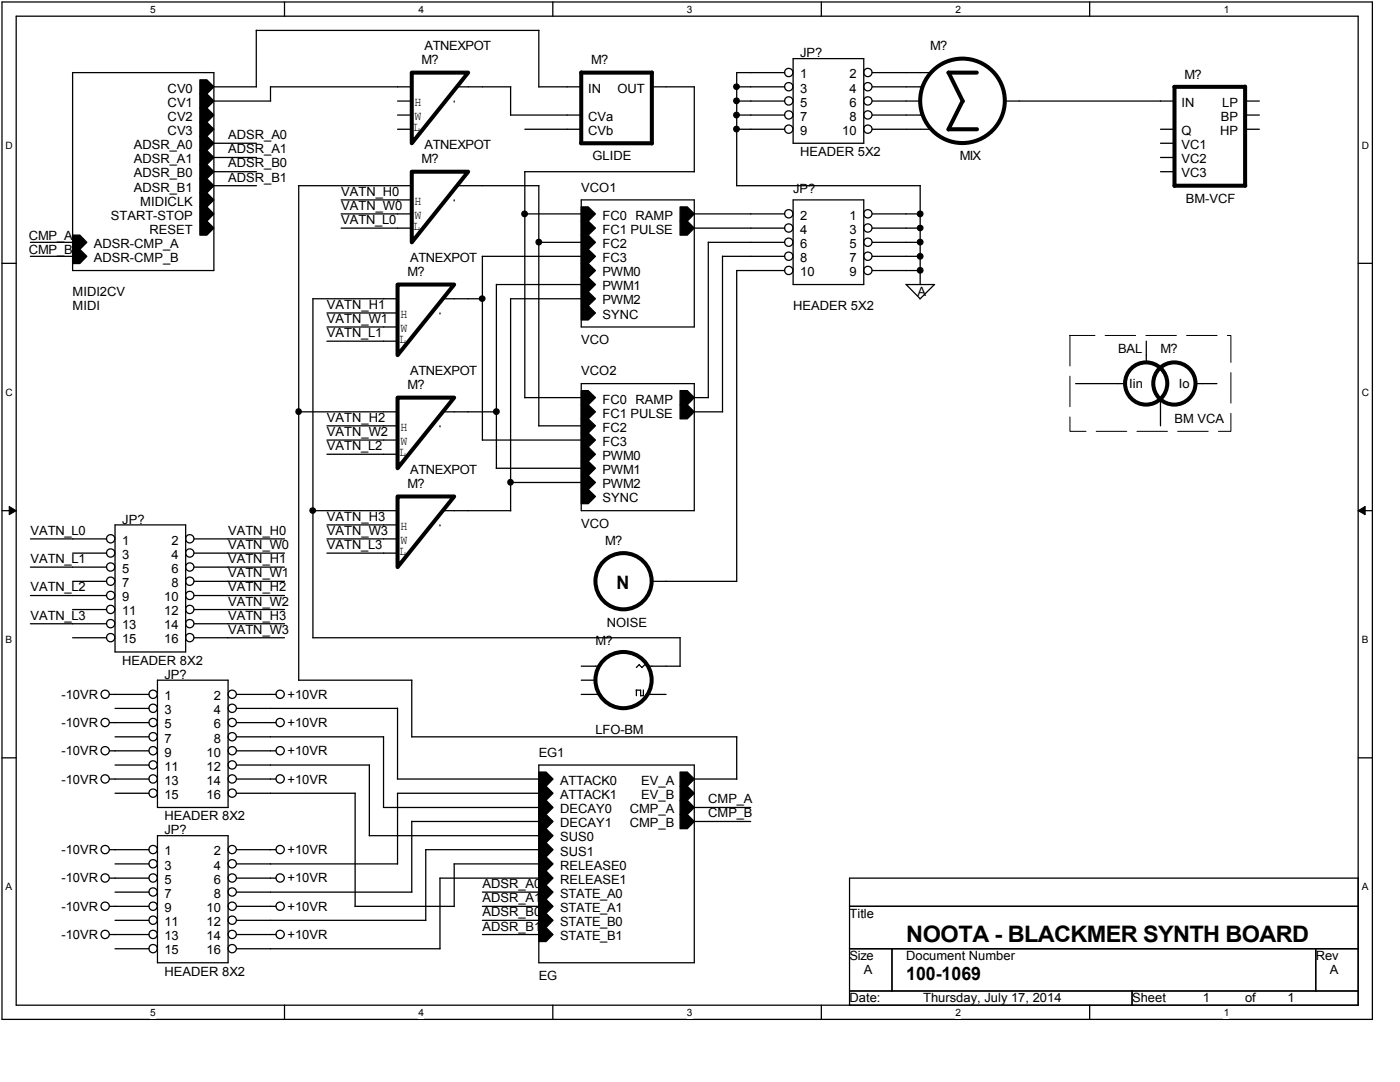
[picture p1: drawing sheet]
<svg xmlns="http://www.w3.org/2000/svg" width="279mm" height="216mm" viewBox="0 0 279 216" stroke-linecap="round" stroke-linejoin="round" font-family="sans-serif">
<path d="M.4 .4h273.5v203h-273.5zM3.2 3.2h267.9v197.4h-267.9z" fill="none" stroke="#000" stroke-width=".25"/>
<g fill="#fff">
<path d="M30 .7h1.1v2.3h-1.1z"/>
<path d="M30 200.9h1.1v2.3h-1.1z"/>
</g>
<path d="M56.8 .4v2.8M56.8 200.6v2.8" fill="none" stroke="#000" stroke-width=".25"/>
<g fill="#fff">
<path d="M83.5 .7h1.1v2.3h-1.1z"/>
<path d="M83.5 200.9h1.1v2.3h-1.1z"/>
</g>
<path d="M110.3 .4v2.8M110.3 200.6v2.8" fill="none" stroke="#000" stroke-width=".25"/>
<g fill="#fff">
<path d="M137.1 .7h1.1v2.3h-1.1z"/>
<path d="M137.1 200.9h1.1v2.3h-1.1z"/>
</g>
<path d="M163.9 .4v2.8M163.9 200.6v2.8" fill="none" stroke="#000" stroke-width=".25"/>
<g fill="#fff">
<path d="M190.7 .7h1.1v2.3h-1.1z"/>
<path d="M190.7 200.9h1.1v2.3h-1.1z"/>
</g>
<path d="M217.5 .4v2.8M217.5 200.6v2.8" fill="none" stroke="#000" stroke-width=".25"/>
<g fill="#fff">
<path d="M244.2 .7h1.1v2.3h-1.1z"/>
<path d="M244.2 200.9h1.1v2.3h-1.1z"/>
<path d="M1.1 27.9h1.5v2.2h-1.5z"/>
<path d="M271.8 27.9h1.4v2.2h-1.4z"/>
<path d="M1.1 77.2h1.5v2.2h-1.5z"/>
<path d="M271.8 77.2h1.4v2.2h-1.4z"/>
</g>
<path d="M.4 52.5h2.8M271.1 52.5h2.8" fill="none" stroke="#000" stroke-width=".25"/>
<g fill="#fff">
<path d="M1.1 126.5h1.3v2.3h-1.3z"/>
<path d="M271.8 126.5h1.3v2.3h-1.3z"/>
</g>
<path d="M.4 101.9h2.8M271.1 101.9h2.8" fill="none" stroke="#000" stroke-width=".25"/>
<path d="M1.8 101.1l1.4 .8-1.4 .8zM271.1 101.9l1.3-.8v1.6z" fill="#000"/>
<path d="M1.8 101.1l1.4 .8-1.4 .8zM271.1 101.9l1.3-.8v1.6z" fill="none" stroke="#000" stroke-width=".2"/>
<g fill="#fff">
<path d="M1.1 175.9h1.3v2.2h-1.3z"/>
<path d="M271.8 175.9h1.3v2.2h-1.3z"/>
</g>
<g fill="none" stroke="#000" stroke-width=".25">
<path d="M14.5 14.5h28.2v39.5h-28.2zM39.9 15.9h1.4l1.4 1.4-1.4 1.4h-1.4zM39.9 18.7h1.4l1.4 1.5-1.4 1.4h-1.4zM42.7 17.3h8.5M51.1 6v11.3M51.1 6.1h56.5M54 17.3h28.2M54 17.3v2.9M91.2 17.3h10.7M101.9 17.3v5.7M107.5 6.1v11.3M107.5 17.3h8.5"/>
<path d="M130.1 17.3h8.5M138.6 17.3v17M147 17.3h9.6M156.6 14.5h-9.6v22.6M158.3 11.7h14.1v16.9h-14.1zM174.1 14.5h11.6M174.1 17.3h10.2M39.9 21.6h1.4l1.4 1.4-1.4 1.4h-1.4zM39.9 24.4h1.4l1.4 1.4-1.4 1.4h-1.4zM39.9 27.2h1.4l1.4 1.4-1.4 1.4h-1.4zM39.9 30h1.4l1.4 1.4-1.4 1.4h-1.4zM39.9 32.8h1.4l1.4 1.5-1.4 1.4h-1.4z"/>
<path d="M39.9 35.7h1.4l1.4 1.4-1.4 1.4h-1.4zM39.9 38.5h1.4l1.4 1.4-1.4 1.4h-1.4zM42.7 20.2h11.3M42.7 28.6h8.5M42.7 31.4h8.5M42.7 34.3h8.5M42.7 37.1h8.5M59.6 37.1h22.6M59.6 37.1v98.7M68.1 39.9h14.1M79.3 20.2h2.9M79.3 23h2.9"/>
<path d="M79.3 25.8h2.9M90.6 20.2h.1M90.6 39.9h.1M91.2 37.1h16.4M101.9 23h14.1M104.7 34.3h33.9M104.7 25.8h11.3M104.7 34.3v45.1M107.5 37.1v47.9M116 39.9h22.6v25.3h-22.6zM147 37.1h36.6M147 20.2h9.6"/>
<path d="M147 23h9.6M147 25.8h9.6M158.3 39.9h14.1v16.9h-14.1zM174.1 20.2h9.5M174.1 23h10.2M174.1 25.8h11.9M183.6 37v19.8M200.6 20.2h33.8M231.6 25.8h2.8M231.6 28.6h2.8M231.6 31.4h2.8M231.6 34.3h2.8"/>
<path d="M248.5 20.2h2.8M248.5 23h2.8M248.5 25.8h2.8M6.1 48.4h8.4M6.1 51.1h8.4M14.5 46.9h1.4l1.4 1.5-1.4 1.4h-1.4zM14.5 49.8h1.4l1.4 1.3-1.4 1.5h-1.4zM39.9 41.3h1.4l1.4 1.4-1.4 1.4h-1.4zM39.9 44.1h1.4l1.4 1.4-1.4 1.4h-1.4zM62.5 59.6h16.8M62.5 59.6v67.7M68.1 42.7h14.1"/>
<path d="M68.1 45.5h14.1M88.3 59.6h8M96.2 51.1h19.8M96.3 51.1v36.7M99.1 56.8h16.9M99.1 56.7v36.7M101.9 59.6h14.1M101.9 59.6v42.3M104.7 42.7h11.3M107.5 48.4h8.5M116 41.3h1.4l1.4 1.4-1.4 1.4h-1.4zM116 44.1h1.4l1.4 1.4-1.4 1.4h-1.4z"/>
<path d="M116 46.9h1.4l1.4 1.5-1.4 1.4h-1.4zM116 49.8h1.4l1.4 1.3-1.4 1.5h-1.4zM116 52.6h1.4l1.4 1.4-1.4 1.4h-1.4zM116 55.4h1.4l1.4 1.4-1.4 1.4h-1.4zM116 58.2h1.4l1.4 1.4-1.4 1.4h-1.4zM135.7 41.3h1.5l1.4 1.4-1.4 1.4h-1.5zM135.7 44.1h1.5l1.4 1.4-1.4 1.4h-1.5zM138.6 42.7h18M138.6 45.5h18M141.4 48.4h15.2M141.4 48.3v31M144.2 51.1h12.4"/>
<path d="M144.2 51.1v31.1M147 54h9.6M147 54v62M174.1 54h9.5M174.1 42.7h9.5M174.1 45.5h9.5M174.1 48.4h9.5M174.1 51.1h9.5M180.8 56.7l2.8 2.9M180.8 56.8h5.7l-2.9 2.9M65.2 65.2h14.1M65.2 62.5h14.1"/>
<path d="M65.2 68.1h14.1M87.8 62.5h.1M104.7 79.3h11.3M116 61h1.4l1.4 1.5-1.4 1.3h-1.4zM116 77.9h1.4l1.4 1.4-1.4 1.5h-1.4zM116 76.5h22.6v25.4h-22.6zM135.7 77.9h1.5l1.4 1.4-1.4 1.5h-1.5zM138.6 79.3h2.8M214.7 76.5h9.9M228.8 68.1v4.3M231.6 79.6v5.4M238.6 76.5h4.3"/>
<path d="M59.6 82.2h19.7M65.2 85h14.1M65.2 87.8h14.1M65.2 90.6h14.1M87.8 85h.1M88.3 82.2h10.8M96.3 87.8h19.7M99 93.4h17M101.9 96.3h14.1M107.5 85h8.5M116 80.8h1.4l1.4 1.4-1.4 1.4h-1.4zM116 83.6h1.4l1.4 1.4-1.4 1.4h-1.4z"/>
<path d="M116 86.4h1.4l1.4 1.4-1.4 1.4h-1.4zM116 89.2h1.4l1.4 1.4-1.4 1.4h-1.4zM116 92h1.4l1.4 1.4-1.4 1.5h-1.4zM116 94.9h1.4l1.4 1.4-1.4 1.4h-1.4zM116 97.7h1.4l1.4 1.4-1.4 1.4h-1.4zM135.7 80.8h1.5l1.4 1.4-1.4 1.4h-1.5zM138.6 82.2h5.6M6.1 107.5h15.2M6.1 113.2h15.2M6.1 118.8h15.2M14.5 116h6.8M14.5 110.4h6.8"/>
<path d="M23 104.7h14.1v25.4h-14.1zM38.7 116h18.1M38.7 107.5h18.1M38.7 110.4h18.1M38.7 113.2h18.1M38.7 118.8h18.1M62.4 101.9h16.9M65.2 104.7h14.1M65.2 107.5h14.1M65.2 110.4h14.1M87.8 104.7h.1M88.3 101.9h13.6"/>
<path d="M130.1 116h16.9M6.1 124.5h15.2M14.5 121.6h6.8M14.5 127.3h6.8M21.9 138.6h7.8M31.4 135.7h14.1v25.4h-14.1zM38.7 121.6h18.1M38.7 124.5h18.1M38.7 127.3h18.1M47.2 138.6h7.9M59.6 135.7h22.6M62.4 127.3h73.3"/>
<path d="M82.2 135.7v11.4M116 138.6h3.7M116 135.7h2.8M116 132.9h3.7M127 137.7h.9v1.2M127 137.7v1.1M127 133.2l.6-.6 .5 .6M128.4 137.7v1.1h-.5M128.7 132.6l-.6 .6M129.2 138.6h3.7M129.2 132.9h6.6M135.7 127.2v5.7"/>
<path d="M.4 151.2h2.8M21.9 144.2h7.8M21.9 149.8h7.8M21.9 155.4h7.8M23 152.7h6.7M23 141.4h6.7M23 147h6.7M23 158.3h6.7M47.2 152.7h26.5M47.2 144.2h7.9M47.2 149.8h7.9M47.2 155.4h7.9"/>
<path d="M47.2 141.4h32.1M47.2 147h29.3M47.2 158.3h23.7M70.9 158.2v22.6M73.7 152.6v14.2h33.8M76.5 147v14.1M79.3 155.4h28.2M79.3 158.3h28.2M79.3 141.3v14.1M79.3 158.3v14.1M82.2 147h64.9M107.5 154.1h1.5l1.4 1.3-1.4 1.5h-1.5z"/>
<path d="M107.5 156.9h1.5l1.4 1.4-1.4 1.4h-1.5zM107.5 159.7h1.5l1.4 1.4-1.4 1.4h-1.5zM107.5 152.7h31.1v39.4h-31.1zM135.7 154.1h1.5l1.4 1.3-1.4 1.5h-1.5zM135.7 156.9h1.5l1.4 1.4-1.4 1.4h-1.5zM135.7 159.7h1.5l1.4 1.4-1.4 1.4h-1.5zM138.6 155.4h8.5M147 147v8.5M271.1 151.2h2.8M21.9 175.2h7.8M21.9 169.5h7.8M23 172.4h6.7"/>
<path d="M23 178h6.7M31.4 166.8h14.1v25.3h-14.1zM47.2 175.2h7.9M47.2 169.5h7.9M47.2 172.4h32.1M47.2 178h35M76.5 161.1h31M84.9 169.5h22.6M85 169.5v14.2M87.8 175.2h19.7M87.8 175.2v14.2M90.6 172.4h16.9"/>
<path d="M90.6 172.4v8.5M96.3 178h11.3M107.5 162.5h1.5l1.4 1.4-1.4 1.5h-1.5zM107.5 165.4h1.5l1.4 1.4-1.4 1.3h-1.5zM107.5 168.1h1.5l1.4 1.4-1.4 1.5h-1.5zM107.5 171h1.5l1.4 1.4-1.4 1.4h-1.5zM107.5 173.8h1.5l1.4 1.4-1.4 1.4h-1.5zM107.5 176.6h1.5l1.4 1.4-1.4 1.5h-1.5zM107.5 179.5h1.5l1.4 1.3-1.4 1.4h-1.5zM107.6 163.9h-25.4v14.1M135.7 162.5h1.5l1.4 1.4-1.4 1.5h-1.5zM138.5 161.1h11.3"/>
<path d="M138.5 163.9h11.3M169.5 175.2h101.6v25.4h-101.6zM21.9 180.8h7.8M21.9 186.5h7.8M23 189.3h6.7M23 183.6h6.7M47.2 180.8h7.9M47.2 189.3h40.6M47.2 186.5h7.9M47.2 183.6h37.8M70.8 180.8h19.8M96.3 180.8h11.3"/>
<path d="M96.3 186.5h11.3M96.3 183.6h11.3M107.5 182.2h1.5l1.4 1.4-1.4 1.5h-1.5zM107.5 185.1h1.5l1.4 1.4-1.4 1.4h-1.5zM169.5 180.8h101.6M169.5 189.3h101.6M169.5 197.7h101.6M178 189.3v8.4M225.9 197.7v2.9M262.6 189.3v8.4"/>
<circle cx="147" cy="17.3" r=".55"/>
<circle cx="157.4" cy="14.5" r=".83"/>
<circle cx="157.4" cy="17.3" r=".83"/>
<circle cx="173.2" cy="14.5" r=".83"/>
<circle cx="173.2" cy="17.3" r=".83"/>
<circle cx="147" cy="25.7" r=".56"/>
<circle cx="147" cy="23" r=".56"/>
<circle cx="147" cy="20.1" r=".56"/>
<circle cx="157.4" cy="25.8" r=".83"/>
<circle cx="157.4" cy="20.1" r=".83"/>
<circle cx="157.4" cy="22.9" r=".83"/>
<circle cx="173.2" cy="25.8" r=".83"/>
<circle cx="173.2" cy="20.1" r=".83"/>
<circle cx="173.2" cy="22.9" r=".83"/>
<circle cx="96.2" cy="59.6" r=".55"/>
<circle cx="104.7" cy="42.7" r=".56"/>
<circle cx="107.5" cy="48.3" r=".56"/>
<circle cx="157.4" cy="51.1" r=".83"/>
<circle cx="157.4" cy="54" r=".83"/>
<circle cx="157.4" cy="45.5" r=".83"/>
<circle cx="157.4" cy="42.7" r=".83"/>
<circle cx="157.4" cy="48.3" r=".83"/>
<circle cx="173.2" cy="54" r=".83"/>
<circle cx="173.2" cy="51.1" r=".83"/>
<circle cx="173.2" cy="45.5" r=".83"/>
<circle cx="173.2" cy="42.7" r=".83"/>
<circle cx="173.2" cy="48.3" r=".83"/>
<circle cx="183.6" cy="53.9" r=".56"/>
<circle cx="183.6" cy="51.1" r=".56"/>
<circle cx="183.6" cy="42.7" r=".56"/>
<circle cx="183.6" cy="48.3" r=".56"/>
<circle cx="183.6" cy="45.5" r=".55"/>
<circle cx="59.6" cy="82.1" r=".55"/>
<circle cx="99.1" cy="82.1" r=".56"/>
<circle cx="101.9" cy="96.2" r=".55"/>
<circle cx="22.1" cy="107.5" r=".83"/>
<circle cx="22.1" cy="118.8" r=".83"/>
<circle cx="22.1" cy="116" r=".83"/>
<circle cx="22.1" cy="113.1" r=".83"/>
<circle cx="22.1" cy="110.3" r=".83"/>
<circle cx="37.9" cy="107.5" r=".83"/>
<circle cx="37.9" cy="118.8" r=".83"/>
<circle cx="37.9" cy="116" r=".83"/>
<circle cx="37.9" cy="113.1" r=".83"/>
<circle cx="37.9" cy="110.3" r=".83"/>
<circle cx="62.4" cy="101.9" r=".55"/>
<circle cx="21" cy="138.5" r=".83"/>
<circle cx="22.1" cy="127.2" r=".83"/>
<circle cx="22.1" cy="124.4" r=".83"/>
<circle cx="22.1" cy="121.6" r=".83"/>
<circle cx="30.5" cy="138.5" r=".83"/>
<circle cx="37.9" cy="124.4" r=".83"/>
<circle cx="37.9" cy="127.2" r=".83"/>
<circle cx="37.9" cy="121.6" r=".83"/>
<circle cx="46.3" cy="138.5" r=".83"/>
<circle cx="55.9" cy="138.5" r=".83"/>
<circle cx="21" cy="144.2" r=".83"/>
<circle cx="21" cy="155.4" r=".83"/>
<circle cx="21" cy="149.8" r=".83"/>
<circle cx="30.5" cy="152.6" r=".83"/>
<circle cx="30.5" cy="158.3" r=".83"/>
<circle cx="30.5" cy="141.3" r=".83"/>
<circle cx="30.5" cy="147" r=".83"/>
<circle cx="30.5" cy="144.2" r=".83"/>
<circle cx="30.5" cy="155.4" r=".83"/>
<circle cx="30.5" cy="149.8" r=".83"/>
<circle cx="46.3" cy="152.6" r=".83"/>
<circle cx="46.3" cy="158.3" r=".83"/>
<circle cx="46.3" cy="141.3" r=".83"/>
<circle cx="46.3" cy="147" r=".83"/>
<circle cx="46.3" cy="144.2" r=".83"/>
<circle cx="46.3" cy="149.8" r=".83"/>
<circle cx="46.3" cy="155.4" r=".83"/>
<circle cx="55.9" cy="144.2" r=".83"/>
<circle cx="55.9" cy="149.8" r=".83"/>
<circle cx="55.9" cy="155.4" r=".83"/>
<circle cx="21" cy="175.2" r=".83"/>
<circle cx="21" cy="169.5" r=".83"/>
<circle cx="30.5" cy="172.4" r=".83"/>
<circle cx="30.5" cy="178" r=".83"/>
<circle cx="30.5" cy="175.2" r=".83"/>
<circle cx="30.5" cy="169.5" r=".83"/>
<circle cx="46.3" cy="178" r=".83"/>
<circle cx="46.3" cy="172.4" r=".83"/>
<circle cx="46.3" cy="175.2" r=".83"/>
<circle cx="46.3" cy="169.5" r=".83"/>
<circle cx="55.9" cy="175.2" r=".83"/>
<circle cx="55.9" cy="169.5" r=".83"/>
<circle cx="21" cy="186.4" r=".83"/>
<circle cx="21" cy="180.8" r=".83"/>
<circle cx="30.5" cy="180.8" r=".83"/>
<circle cx="30.5" cy="186.4" r=".83"/>
<circle cx="30.5" cy="183.6" r=".83"/>
<circle cx="30.5" cy="189.3" r=".83"/>
<circle cx="46.3" cy="186.4" r=".83"/>
<circle cx="46.3" cy="180.8" r=".83"/>
<circle cx="46.3" cy="183.6" r=".83"/>
<circle cx="46.3" cy="189.3" r=".83"/>
<circle cx="55.9" cy="186.4" r=".83"/>
<circle cx="55.9" cy="180.8" r=".83"/>
</g>
<g fill="#000">
<path d="M39.9 15.9h1.4l1.4 1.4-1.4 1.4h-1.4z" fill-rule="evenodd"/>
<path d="M39.9 18.7h1.4l1.4 1.5-1.4 1.4h-1.4z" fill-rule="evenodd"/>
<path d="M39.9 21.6h1.4l1.4 1.4-1.4 1.4h-1.4z" fill-rule="evenodd"/>
<path d="M39.9 24.4h1.4l1.4 1.4-1.4 1.4h-1.4z" fill-rule="evenodd"/>
<path d="M39.9 27.2h1.4l1.4 1.4-1.4 1.4h-1.4z" fill-rule="evenodd"/>
<path d="M39.9 30h1.4l1.4 1.4-1.4 1.4h-1.4z" fill-rule="evenodd"/>
<path d="M39.9 32.8h1.4l1.4 1.5-1.4 1.4h-1.4z" fill-rule="evenodd"/>
<path d="M39.9 35.7h1.4l1.4 1.4-1.4 1.4h-1.4z" fill-rule="evenodd"/>
<path d="M39.9 38.5h1.4l1.4 1.4-1.4 1.4h-1.4z" fill-rule="evenodd"/>
<path d="M14.5 46.9h1.4l1.4 1.5-1.4 1.4h-1.4z" fill-rule="evenodd"/>
<path d="M14.5 49.8h1.4l1.4 1.3-1.4 1.5h-1.4z" fill-rule="evenodd"/>
<path d="M39.9 41.3h1.4l1.4 1.4-1.4 1.4h-1.4z" fill-rule="evenodd"/>
<path d="M39.9 44.1h1.4l1.4 1.4-1.4 1.4h-1.4z" fill-rule="evenodd"/>
<path d="M116 41.3h1.4l1.4 1.4-1.4 1.4h-1.4z" fill-rule="evenodd"/>
<path d="M116 44.1h1.4l1.4 1.4-1.4 1.4h-1.4z" fill-rule="evenodd"/>
<path d="M116 46.9h1.4l1.4 1.5-1.4 1.4h-1.4z" fill-rule="evenodd"/>
<path d="M116 49.8h1.4l1.4 1.3-1.4 1.5h-1.4z" fill-rule="evenodd"/>
<path d="M116 52.6h1.4l1.4 1.4-1.4 1.4h-1.4z" fill-rule="evenodd"/>
<path d="M116 55.4h1.4l1.4 1.4-1.4 1.4h-1.4z" fill-rule="evenodd"/>
<path d="M116 58.2h1.4l1.4 1.4-1.4 1.4h-1.4z" fill-rule="evenodd"/>
<path d="M135.7 41.3h1.5l1.4 1.4-1.4 1.4h-1.5z" fill-rule="evenodd"/>
<path d="M135.7 44.1h1.5l1.4 1.4-1.4 1.4h-1.5z" fill-rule="evenodd"/>
<path d="M116 61h1.4l1.4 1.5-1.4 1.3h-1.4z" fill-rule="evenodd"/>
<path d="M116 77.9h1.4l1.4 1.4-1.4 1.5h-1.4z" fill-rule="evenodd"/>
<path d="M135.7 77.9h1.5l1.4 1.4-1.4 1.5h-1.5z" fill-rule="evenodd"/>
<path d="M116 80.8h1.4l1.4 1.4-1.4 1.4h-1.4z" fill-rule="evenodd"/>
<path d="M116 83.6h1.4l1.4 1.4-1.4 1.4h-1.4z" fill-rule="evenodd"/>
<path d="M116 86.4h1.4l1.4 1.4-1.4 1.4h-1.4z" fill-rule="evenodd"/>
<path d="M116 89.2h1.4l1.4 1.4-1.4 1.4h-1.4z" fill-rule="evenodd"/>
<path d="M116 92h1.4l1.4 1.4-1.4 1.5h-1.4z" fill-rule="evenodd"/>
<path d="M116 94.9h1.4l1.4 1.4-1.4 1.4h-1.4z" fill-rule="evenodd"/>
<path d="M116 97.7h1.4l1.4 1.4-1.4 1.4h-1.4z" fill-rule="evenodd"/>
<path d="M135.7 80.8h1.5l1.4 1.4-1.4 1.4h-1.5z" fill-rule="evenodd"/>
<path d="M107.5 154.1h1.5l1.4 1.3-1.4 1.5h-1.5z" fill-rule="evenodd"/>
<path d="M107.5 156.9h1.5l1.4 1.4-1.4 1.4h-1.5z" fill-rule="evenodd"/>
<path d="M135.7 154.1h1.5l1.4 1.3-1.4 1.5h-1.5z" fill-rule="evenodd"/>
<path d="M135.7 156.9h1.5l1.4 1.4-1.4 1.4h-1.5z" fill-rule="evenodd"/>
<path d="M107.5 159.7h1.5l1.4 1.4-1.4 1.4h-1.5z" fill-rule="evenodd"/>
<path d="M107.5 162.5h1.5l1.4 1.4-1.4 1.5h-1.5z" fill-rule="evenodd"/>
<path d="M107.5 165.4h1.5l1.4 1.4-1.4 1.3h-1.5z" fill-rule="evenodd"/>
<path d="M107.5 168.1h1.5l1.4 1.4-1.4 1.5h-1.5z" fill-rule="evenodd"/>
<path d="M107.5 171h1.5l1.4 1.4-1.4 1.4h-1.5z" fill-rule="evenodd"/>
<path d="M107.5 173.8h1.5l1.4 1.4-1.4 1.4h-1.5z" fill-rule="evenodd"/>
<path d="M107.5 176.6h1.5l1.4 1.4-1.4 1.5h-1.5z" fill-rule="evenodd"/>
<path d="M135.7 159.7h1.5l1.4 1.4-1.4 1.4h-1.5z" fill-rule="evenodd"/>
<path d="M135.7 162.5h1.5l1.4 1.4-1.4 1.5h-1.5z" fill-rule="evenodd"/>
<path d="M107.5 179.5h1.5l1.4 1.3-1.4 1.4h-1.5z" fill-rule="evenodd"/>
<path d="M107.5 182.2h1.5l1.4 1.4-1.4 1.5h-1.5z" fill-rule="evenodd"/>
<path d="M107.5 185.1h1.5l1.4 1.4-1.4 1.4h-1.5z" fill-rule="evenodd"/>
<circle cx="147" cy="17.3" r=".55"/>
<circle cx="147" cy="25.7" r=".56"/>
<circle cx="147" cy="23" r=".56"/>
<circle cx="147" cy="20.1" r=".56"/>
<circle cx="96.2" cy="59.6" r=".55"/>
<circle cx="104.7" cy="42.7" r=".56"/>
<circle cx="107.5" cy="48.3" r=".56"/>
<circle cx="183.6" cy="53.9" r=".56"/>
<circle cx="183.6" cy="51.1" r=".56"/>
<circle cx="183.6" cy="42.7" r=".56"/>
<circle cx="183.6" cy="48.3" r=".56"/>
<circle cx="183.6" cy="45.5" r=".55"/>
<circle cx="59.6" cy="82.1" r=".55"/>
<circle cx="99.1" cy="82.1" r=".56"/>
<circle cx="101.9" cy="96.2" r=".55"/>
<circle cx="62.4" cy="101.9" r=".55"/>
</g>
<g fill="none" stroke="#000" stroke-width=".8">
<path d="M82.2 14.5h11.2l-11.2 14.1zM130.1 14.5v14.1M130.1 14.5h-14.1v14.1M194.9 14.5h-5.6l2.8 5.7M234.4 17.3h14.1M234.4 17.3v19.8h14.1M248.5 17.3v19.8M82.2 34.3h11.2l-11.2 14.1zM116 28.6h14.1M189.3 25.8h5.7M192.1 20.2l-2.8 5.6M79.3 56.8h11.3l-11.3 14.1z"/>
<path d="M79.3 79.3h11.3l-11.3 14.1zM79.3 99.1h11.3l-11.3 14.1z"/>
<circle cx="192.1" cy="20.1" r="8.4"/>
<circle cx="228.7" cy="76.5" r="4.2"/>
<circle cx="234.4" cy="76.5" r="4.2"/>
<circle cx="124.4" cy="116" r="5.6"/>
<circle cx="124.4" cy="135.7" r="5.6"/>
</g>
<path d="M213.5 66.9h32.2v19.2h-32.2z" fill="none" stroke="#000" stroke-width=".2" stroke-dasharray="6.1 2"/>
<text font-size="4.5" x="180.8" y="187.9">NOOTA - BLACKMER SYNTH BOARD</text>
<g font-size="3.7">
<text x="123.1" y="117.4">N</text>
<text x="180.8" y="195.5">100-1069</text>
</g>
<g font-size="2.5">
<text x="84.7" y="10">ATNEXPOT</text>
<text x="159.7" y="11.4">JP?</text>
<text x="185.6" y="10">M?</text>
<text x="84.1" y="12.8">M?</text>
<text x="118" y="12.8">M?</text>
<text x="159.7" y="15.6">1</text>
<text x="169.5" y="15.6">2</text>
<text x="236.4" y="15.7">M?</text>
<text x="33.5" y="18.5">CV0</text>
<text x="33.5" y="21.3">CV1</text>
<text x="82.7" y="21.1">H</text>
<text x="82.7" y="23.9">W</text>
<text x="117.4" y="18.5">IN</text>
<text x="123.2" y="18.5">OUT</text>
<text x="159.7" y="18.5">3</text>
<text x="159.7" y="21.3">5</text>
<text x="169.5" y="18.5">4</text>
<text x="169.5" y="21.3">6</text>
<text x="235.8" y="21.3">IN</text>
<text x="243.9" y="21.3">LP</text>
<text x="26.7" y="29.8">ADSR_A0</text>
<text x="33.5" y="24.1">CV2</text>
<text x="33.5" y="26.9">CV3</text>
<text x="45.5" y="27.8">ADSR_A0</text>
<text x="82.4" y="26.2">L</text>
<text x="84.7" y="29.8">ATNEXPOT</text>
<text x="117.4" y="24.1">CVa</text>
<text x="117.4" y="26.9">CVb</text>
<text x="159.7" y="24.1">7</text>
<text x="159.7" y="26.9">9</text>
<text x="168.1" y="26.9">10</text>
<text x="169.5" y="24.1">8</text>
<text x="235.8" y="29.7">VC1</text>
<text x="235.8" y="26.9">Q</text>
<text x="243.5" y="26.9">HP</text>
<text x="243.6" y="24.1">BP</text>
<text x="26.7" y="32.6">ADSR_A1</text>
<text x="26.7" y="35.4">ADSR_B0</text>
<text x="45.5" y="30.6">ADSR_A1</text>
<text x="45.5" y="33.4">ADSR_B0</text>
<text x="84.1" y="32.6">M?</text>
<text x="118.2" y="32">GLIDE</text>
<text x="159.7" y="31.2">HEADER 5X2</text>
<text x="191.6" y="32">MIX</text>
<text x="235.8" y="32.6">VC2</text>
<text x="235.8" y="35.4">VC3</text>
<text x="26.7" y="38.2">ADSR_B1</text>
<text x="28" y="41">MIDICLK</text>
<text x="45.5" y="36.2">ADSR_B1</text>
<text x="68.1" y="39.1">VATN_H0</text>
<text x="68.1" y="41.9">VATN_W0</text>
<text x="82.7" y="40.8">H</text>
<text x="116" y="38.2">VCO1</text>
<text x="158.3" y="38.5">JP?</text>
<text x="236.6" y="40.5">BM-VCF</text>
<text x="5.8" y="47.8">CMP_A</text>
<text x="22.1" y="43.9">START-STOP</text>
<text x="29.9" y="46.7">RESET</text>
<text x="68.1" y="44.7">VATN_L0</text>
<text x="82.4" y="45.9">L</text>
<text x="82.7" y="43.7">W</text>
<text x="120.2" y="43.9">FC0 RAMP</text>
<text x="120.2" y="46.7">FC1 PULSE</text>
<text x="159.7" y="43.8">2</text>
<text x="159.7" y="46.7">4</text>
<text x="169.5" y="43.8">1</text>
<text x="169.5" y="46.7">3</text>
<text x="5.8" y="50.6">CMP_B</text>
<text x="18.7" y="49.5">ADSR-CMP_A</text>
<text x="18.7" y="52.3">ADSR-CMP_B</text>
<text x="81.9" y="52.3">ATNEXPOT</text>
<text x="120.2" y="49.5">FC2</text>
<text x="120.2" y="52.3">FC3</text>
<text x="159.7" y="49.5">6</text>
<text x="159.7" y="52.3">8</text>
<text x="169.5" y="49.5">5</text>
<text x="169.5" y="52.3">7</text>
<text x="14.5" y="59.1">MIDI2CV</text>
<text x="81.3" y="55.1">M?</text>
<text x="120.2" y="55.1">PWM0</text>
<text x="120.2" y="58">PWM1</text>
<text x="159.7" y="55.1">10</text>
<text x="169.5" y="55.1">9</text>
<text x="183.1" y="59.1">A</text>
<text x="14.5" y="61.9">MIDI</text>
<text x="65.2" y="61.6">VATN_H1</text>
<text x="65.2" y="64.4">VATN_W1</text>
<text x="79.9" y="63.4">H</text>
<text x="120.2" y="60.8">PWM2</text>
<text x="120.2" y="63.6">SYNC</text>
<text x="158.3" y="61.9">HEADER 5X2</text>
<text x="65.2" y="67.3">VATN_L1</text>
<text x="79.6" y="68.5">L</text>
<text x="79.9" y="66.2">W</text>
<text x="116" y="68.7">VCO</text>
<text x="223.1" y="70.4">BAL</text>
<text x="231.6" y="70.4">M?</text>
<text x="81.3" y="77.7">M?</text>
<text x="81.9" y="74.9">ATNEXPOT</text>
<text x="116" y="74.9">VCO2</text>
<text x="225.4" y="77.4">Iin</text>
<text x="235.2" y="77.4">Io</text>
<text x="120.2" y="80.5">FC0 RAMP</text>
<text x="120.2" y="83.3">FC1 PULSE</text>
<text x="65.2" y="89.8">VATN_L2</text>
<text x="65.2" y="84.2">VATN_H2</text>
<text x="65.2" y="87">VATN_W2</text>
<text x="79.9" y="85.9">H</text>
<text x="79.9" y="88.7">W</text>
<text x="120.2" y="86.2">FC2</text>
<text x="120.2" y="88.9">FC3</text>
<text x="234.4" y="84.5">BM VCA</text>
<text x="79.6" y="91">L</text>
<text x="81.9" y="94.6">ATNEXPOT</text>
<text x="120.2" y="91.8">PWM0</text>
<text x="120.2" y="94.6">PWM1</text>
<text x="81.3" y="97.4">M?</text>
<text x="120.2" y="97.4">PWM2</text>
<text x="120.2" y="100.3">SYNC</text>
<text x="6.1" y="106.7">VATN_L0</text>
<text x="24.4" y="104.5">JP?</text>
<text x="45.5" y="106.7">VATN_H0</text>
<text x="65.2" y="103.9">VATN_H3</text>
<text x="65.2" y="106.7">VATN_W3</text>
<text x="79.9" y="105.7">H</text>
<text x="116" y="105.3">VCO</text>
<text x="6.1" y="112.4">VATN_L1</text>
<text x="24.4" y="108.7">1</text>
<text x="24.4" y="111.5">3</text>
<text x="34.2" y="108.7">2</text>
<text x="34.2" y="111.5">4</text>
<text x="45.5" y="112.4">VATN_H1</text>
<text x="45.5" y="109.6">VATN_W0</text>
<text x="65.2" y="109.6">VATN_L3</text>
<text x="79.6" y="110.7">L</text>
<text x="79.9" y="108.5">W</text>
<text x="120.8" y="108.7">M?</text>
<text x="6.1" y="118">VATN_L2</text>
<text x="24.4" y="114.3">5</text>
<text x="24.4" y="117.1">7</text>
<text x="24.4" y="120">9</text>
<text x="32.8" y="120">10</text>
<text x="34.2" y="114.3">6</text>
<text x="34.2" y="117.1">8</text>
<text x="45.5" y="118">VATN_H2</text>
<text x="45.5" y="115.2">VATN_W1</text>
<text x="6.1" y="123.7">VATN_L3</text>
<text x="24.4" y="122.8">11</text>
<text x="24.4" y="125.6">13</text>
<text x="32.8" y="122.8">12</text>
<text x="32.8" y="125.6">14</text>
<text x="45.5" y="123.7">VATN_H3</text>
<text x="45.5" y="120.8">VATN_W2</text>
<text x="121.1" y="125.1">NOISE</text>
<text x="24.4" y="128.4">15</text>
<text x="32.8" y="128.4">16</text>
<text x="45.5" y="126.5">VATN_W3</text>
<text x="118.8" y="128.7">M?</text>
<text x="24.4" y="132.7">HEADER 8X2</text>
<text x="32.8" y="135.5">JP?</text>
<text x="12.2" y="139.4">-10VR</text>
<text x="32.8" y="139.7">1</text>
<text x="32.8" y="142.5">3</text>
<text x="42.7" y="139.7">2</text>
<text x="42.7" y="142.5">4</text>
<text x="57.4" y="139.4">+10VR</text>
<text x="12.2" y="145.1">-10VR</text>
<text x="32.8" y="145.3">5</text>
<text x="32.8" y="148.2">7</text>
<text x="42.7" y="145.3">6</text>
<text x="42.7" y="148.2">8</text>
<text x="57.4" y="145.1">+10VR</text>
<text x="118.8" y="146.5">LFO-BM</text>
<text x="12.2" y="150.7">-10VR</text>
<text x="32.8" y="151">9</text>
<text x="32.8" y="153.8">11</text>
<text x="41.2" y="153.8">12</text>
<text x="41.2" y="151">10</text>
<text x="57.4" y="150.7">+10VR</text>
<text x="107.5" y="151">EG1</text>
<text x="12.2" y="156.3">-10VR</text>
<text x="32.8" y="156.6">13</text>
<text x="32.8" y="159.4">15</text>
<text x="41.2" y="156.6">14</text>
<text x="41.2" y="159.4">16</text>
<text x="57.4" y="156.3">+10VR</text>
<text x="111.8" y="156.6">ATTACK0</text>
<text x="111.8" y="159.4">ATTACK1</text>
<text x="128" y="156.6">EV_A</text>
<text x="128" y="159.4">EV_B</text>
<text x="141.4" y="160.3">CMP_A</text>
<text x="32.8" y="166.5">JP?</text>
<text x="32.8" y="163.7">HEADER 8X2</text>
<text x="111.8" y="162.3">DECAY0</text>
<text x="111.8" y="165.1">DECAY1</text>
<text x="111.8" y="167.9">SUS0</text>
<text x="125.7" y="162.3">CMP_A</text>
<text x="125.7" y="165.1">CMP_B</text>
<text x="141.4" y="163.1">CMP_B</text>
<text x="12.2" y="170.4">-10VR</text>
<text x="32.8" y="170.7">1</text>
<text x="32.8" y="173.5">3</text>
<text x="42.7" y="170.7">2</text>
<text x="42.7" y="173.5">4</text>
<text x="57.4" y="170.4">+10VR</text>
<text x="111.8" y="170.7">SUS1</text>
<text x="111.8" y="173.5">RELEASE0</text>
<text x="12.2" y="176.1">-10VR</text>
<text x="32.8" y="176.4">5</text>
<text x="32.8" y="179.2">7</text>
<text x="42.7" y="176.4">6</text>
<text x="42.7" y="179.2">8</text>
<text x="57.4" y="176.1">+10VR</text>
<text x="96.3" y="177.2">ADSR_A0</text>
<text x="111.8" y="176.4">RELEASE1</text>
<text x="111.8" y="179.2">STATE_A0</text>
<text x="12.2" y="181.7">-10VR</text>
<text x="32.8" y="182">9</text>
<text x="32.8" y="184.8">11</text>
<text x="41.2" y="184.8">12</text>
<text x="41.2" y="182">10</text>
<text x="57.4" y="181.7">+10VR</text>
<text x="96.3" y="180">ADSR_A1</text>
<text x="96.3" y="182.8">ADSR_B0</text>
<text x="96.3" y="185.7">ADSR_B1</text>
<text x="111.8" y="182">STATE_A1</text>
<text x="111.8" y="184.8">STATE_B0</text>
<text x="169.5" y="183.1">Title</text>
<text x="12.2" y="187.4">-10VR</text>
<text x="32.8" y="187.6">13</text>
<text x="32.8" y="190.5">15</text>
<text x="41.2" y="187.6">14</text>
<text x="41.2" y="190.5">16</text>
<text x="57.4" y="187.4">+10VR</text>
<text x="111.8" y="187.6">STATE_B1</text>
<text x="169.5" y="191.6">Size</text>
<text x="180.8" y="191.6">Document Number</text>
<text x="262.6" y="191.6">Rev</text>
<text x="32.8" y="194.7">HEADER 8X2</text>
<text x="107.5" y="195.5">EG</text>
<text x="172.4" y="194.4">A</text>
<text x="265.4" y="194.4">A</text>
<text x="169.5" y="200">Date:</text>
<text x="184.2" y="200">Thursday, July 17, 2014</text>
<text x="225.9" y="200">Sheet</text>
<text x="240" y="200">1</text>
<text x="248.5" y="200">of</text>
<text x="257" y="200">1</text>
</g>
<g font-size="2">
<text x="30" y="2.6">5</text>
<text x="83.5" y="2.6">4</text>
<text x="137.1" y="2.6">3</text>
<text x="190.7" y="2.6">2</text>
<text x="244.2" y="2.6">1</text>
<text x="1.1" y="29.7">D</text>
<text x="271.8" y="29.7">D</text>
<text x="1.1" y="79">C</text>
<text x="271.8" y="79">C</text>
<text x="1.1" y="128.4">B</text>
<text x="271.8" y="128.4">B</text>
<text x="1.1" y="177.7">A</text>
<text x="271.8" y="177.7">A</text>
<text x="30" y="202.7">5</text>
<text x="83.5" y="202.7">4</text>
<text x="137.1" y="202.7">3</text>
<text x="190.7" y="202.7">2</text>
<text x="244.2" y="202.7">1</text>
</g>
</svg>
